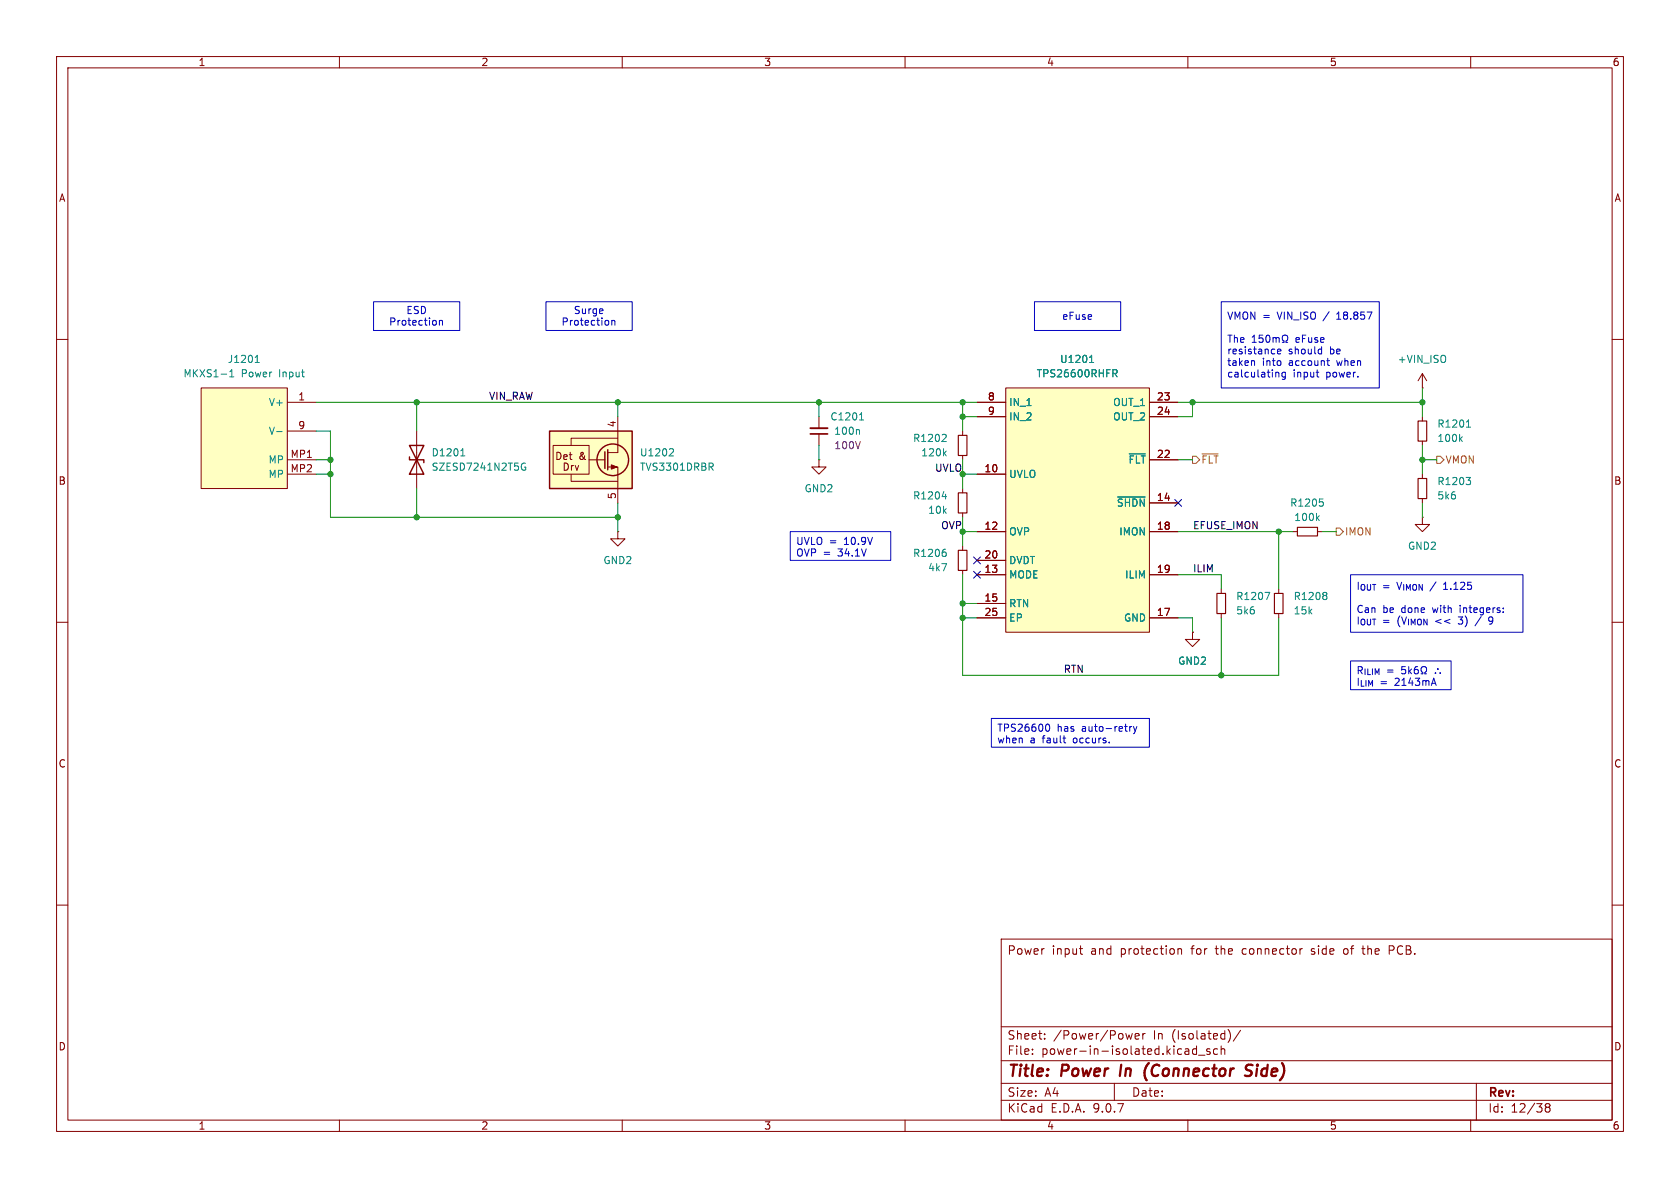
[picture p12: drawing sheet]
<svg xmlns="http://www.w3.org/2000/svg" width="297mm" height="210mm" viewBox="0 0 297 210" stroke-linecap="round" stroke-linejoin="round" font-family="sans-serif">
<path d="M0 0h297v210h-297z" fill="#fff" stroke="#fff" stroke-width=".18"/>
<g fill="none" stroke="#840000" stroke-width=".18">
<path d="M10 10h277v190h-277zM12 12h273v186h-273zM60 10v2M110 10v2M160 10v2M210 10v2M260 10v2M10 60h2M144.8 73.7v2M144.8 76.7v2M170.2 76.2v.8M285 60h2"/>
<path d="M144.8 81.3v1.3h1.2l-1.2 1.2-1.3-1.2h1.3M144.8 81.3h.1M170.2 80.5v.8M251.5 91.4v1.3h1.2l-1.2 1.3-1.3-1.3h1.3M251.5 91.4h.1M10 110h2M285 110h2M10 160h2M177 166h108v32h-108zM190.8 167.7h.6M191.1 168.6l.3 .1M208.2 167.8l.3-.1 .3 .1 .1 .9"/>
<path d="M208.2 167.7v1M230.2 167.7l-.2 .1M231.8 168.6l.2 .1M231.9 167.8v.3M237.8 167.7l-.3 .3v.4l.3 .3M240.7 167.7h.6M241 167.2v1.3l.3 .2M245.6 168h.6M246.2 167.2h-.6v1.5M285 160h2M60 198v2M110 198v2"/>
<path d="M160 198v2M177 194.5h108M177 191.5h108M177 187.5h108M177 181.5h108M182.5 186.3v.1M182.5 185.5v.1M184.7 183.6v.1M184.7 182.8v.1M197 191.5v3M200.2 182.7l-.3 1M200.7 183.2l.7-.1-.1-.3-.4-.1-.2 .2v.7h.6"/>
<path d="M202 182.7v1M202.5 182.7l-.3 .1-.2 .2M210 198v2M211.5 184.9v1.5M211.5 185.5l-.4-.1-.3 .3v.4l.2 .2h.5M211.9 186.5h1.1M213.9 185.5l-.4-.1-.2 .2 .1 .2 .5 .2v.3h-.6M215.2 185.5l-.4-.1-.3 .3v.4l.2 .2h.5M215.9 185.5l.2-.1 .4 .1v.9M215.9 184.9v1.5M217.3 182.3l.2 .7-.2 1M219.3 182.1l-1.3 2"/>
<path d="M260 198v2M261 191.5v6.5M273.5 195.7l-.3-.2 .3-.4 .4 .1 .1 .2-.3 .3M273.5 195.7l-.3 .3v.5l.3 .1 .4-.1 .1-.2v-.4l-.3-.2M273.5 195.7h.2"/>
</g>
<path d="M198.2 188.2l-.2 2M203.1 187.9a2.35 2.35 0 0 0-.4 3.1M221.4 188.3a.85 .85 0 0 0-1 .1 .45 .45 0 0 0 .2 .8l.3 .1a.49 .49 0 0 1 .4 .5 .49 .49 0 0 1-.5 .4l-.7-.1" fill="none" stroke="#840000" stroke-width=".4"/>
<path d="M169.4 77h1.5v3.5h-1.5z" fill="none" stroke="#840000" stroke-width=".2"/>
<path d="M151.8 75.9l.1 .2v.7M151.9 74.2h.8M152.1 73.3l.2-.3v1.2M167 76.8l.3 .2-.1 .3-.7 .7h.8M167.3 79.7l-.5 .5M166.9 80.1l.4 .5" fill="none" stroke="#008484" stroke-width=".18"/>
<path d="M143.3 76.7h3" fill="none" stroke="#840000" stroke-width=".3"/>
<path d="M143.3 75.7h3" fill="none" stroke="#840000" stroke-width=".33"/>
<path d="M97.2 76.2h14.6v10.2h-14.6z" fill="#ffffc2"/>
<g fill="none" stroke="#840000" stroke-width=".18">
<path d="M73.7 76.2v10.2M97.8 78.7h6.3v5.1h-6.3zM109.2 77.5h-8.2v1.2M109.2 73.7v6.3h-1.8M251.5 68.6h.1M251.5 66v2.6M251.5 73.7v.7M251.5 78v.7M251.5 66l-.8 1.3M251.5 66l.7 1.3M101 83.8v1.3h8.2M104.1 81.3h2.8"/>
<path d="M107.4 82.6h1.8v6.3M109.2 94v1.3h1.3l-1.3 1.2-1.3-1.2h1.3M109.2 94h.1M170.2 86.4v.7M170.2 90.7v.7M170.2 96.5v.8M228.6 94h.8M232.9 94h.8M251.5 83.8v.8M251.5 88.1v.8M170.2 100.8v.8M215.9 104.1v.8"/>
<path d="M215.9 108.5v.7M226.1 104.1v.8M226.1 108.5v.7"/>
</g>
<g fill="none" stroke="#840000" stroke-width=".25">
<path d="M72.4 78.7h2.5l-2.5 5.1h2.5zM97.2 76.2h14.6v10.2h-14.6zM106.9 79.9v2.9M107.4 79.5v3.6M72.4 80.8v.5h2.5v.5"/>
<circle cx="108.3" cy="81.3" r="2.79"/>
</g>
<path d="M108.1 82.2l1 .4-1 .3z" fill="#840000" stroke="#840000" stroke-width=".18"/>
<g fill="none" stroke="#008484" stroke-width=".18">
<path d="M81.6 79.6l.2-.3v1.3M118.5 79.3l.4 .1 .2 .3-.8 .9h.8M255.5 63v.9M258.2 77.6l.3 .4M258.5 77.2l-.5 .5M259.3 75.5h.7M259.4 74.5l.2-.3v1.3M81.5 80.6h.7M92.7 82.6h.2v.5h-.5l-.2-.3M92.9 81.9h-.5l-.2 .3M125.7 82.5l.4 .6M126 81.9l.1 .2-.1 .4"/>
<path d="M166.6 87.8h.7M166.9 97.1h.3M167 97.6l.3 .2v.3l-.3 .3M167.2 87.4v.8M232.9 91.5l.3 .5M233.2 91.2l-.5 .5M233.3 88.2h.6M233.7 88.7l.3 .2v.3l-.3 .3M259.2 84.4h.8l-.4 .5M259.7 84.9l.3 .2v.3l-.3 .3M223.6 104.7h.9l-.6 1.3M234.3 104.7l.3 .3-.3 .3 .3 .2v.2l-.3 .3"/>
</g>
<path d="M250.7 74.4h1.5v3.6h-1.5zM169.4 97.3h1.5v3.5h-1.5zM169.4 87.1h1.5v3.6h-1.5zM229.4 93.2h3.5v1.5h-3.5zM250.7 84.6h1.5v3.5h-1.5zM215.1 104.9h1.6v3.6h-1.6zM225.3 104.9h1.5v3.6h-1.5z" fill="none" stroke="#840000" stroke-width=".2"/>
<path d="M177.8 68.6h25.4v43.2h-25.4z" fill="#ffffc2"/>
<g fill="none" stroke="#840000" stroke-width=".18">
<path d="M172.7 71.1h5.1M172.7 73.7h5.1M177.8 68.6h25.4v43.2h-25.4zM203.2 71.1h5.1M203.2 73.7h5.1M172.7 83.8h5.1M172.7 94h5.1M172.7 99.1h5.1M203.2 94h5.1M203.2 81.3h5.1M203.2 88.9h5.1M172.7 101.6h5.1"/>
<path d="M172.7 106.7h5.1M172.7 109.2h5.1M203.2 101.6h5.1M203.2 109.2h5.1M210.8 111.8v1.2h1.3l-1.3 1.3-1.3-1.3h1.3M210.8 111.8h.1"/>
</g>
<path d="M192.6 64.1h.7M192.7 63.1l.3-.3v1.3M196.8 65.3h.4l.3 .3-.1 .4h-.6M197.1 66l.4 .6M197.6 87.9h4.9M199.6 80.2h2.9" fill="none" stroke="#008484" stroke-width=".18"/>
<path d="M35.6 68.6h15.2v17.8h-15.2z" fill="#ffffc2"/>
<g fill="none" stroke="#840000" stroke-width=".18">
<path d="M35.6 68.6h15.2v17.8h-15.2zM50.8 71.1h5.1M50.8 76.2h5.1M172.7 71.1h5.1M172.7 73.7h5.1M203.2 71.1h5.1M203.2 73.7h5.1M50.8 81.3h5.1M50.8 83.8h5.1M172.7 83.8h5.1M172.7 94h5.1M172.7 99.1h5.1"/>
<path d="M203.2 81.3h5.1M203.2 94h5.1M203.2 88.9h5.1M172.7 101.6h5.1M172.7 106.7h5.1M172.7 109.2h5.1M203.2 101.6h5.1M203.2 109.2h5.1M210.8 111.8h.1"/>
</g>
<path d="M40.6 66.6h.7M40.6 65.7l.4-.4v1.3M45.1 64.1h.7M45.2 63.1l.3-.3v1.3M48.9 76.3h1M192.6 64.1h.7M192.7 63.1l.3-.3v1.3M196.8 65.3h.4l.3 .3-.1 .4h-.6M197.1 66l.4 .6M197.6 87.9h4.9M199.6 80.2h2.9" fill="none" stroke="#008484" stroke-width=".18"/>
<path d="M210.8 80.6h.7l.6 .7-.6 .6h-.7zM212.5 80.2h2.8M236.2 93.3h.7l.6 .7-.6 .6h-.7zM254 80.6h.6l.7 .7-.7 .6h-.6z" fill="none" stroke="#848400" stroke-width=".18"/>
<g fill="none" stroke="#008400" stroke-width=".18">
<path d="M55.9 71.1h116.8M55.9 76.2h2.5v15.2h50.8M73.7 71.1v5.1M109.2 71.1v2.6M144.8 71.1v2.6M144.8 78.7v2.6M170.2 71.1v5.1M170.2 73.7h2.5M208.3 71.1h43.2M210.8 71.1v2.6h-2.5M251.5 68.6v5.1M251.5 78.7v5.1"/>
<path d="M55.9 83.8h2.5M55.9 81.3h2.5M73.7 86.4v5M109.2 88.9v5.1M170.2 94h2.5M170.2 81.3v5.1M170.2 91.4v5.1M170.2 83.8h2.5M208.3 94h20.3M208.3 81.3h2.5M226.1 94v10.1M233.7 94h2.5"/>
<path d="M251.5 88.9v2.5M251.5 81.3h2.5M170.2 101.6v17.8h55.9v-10.2M170.2 106.7h2.5M170.2 109.2h2.5M208.3 101.6h7.6v2.5M208.3 109.2h2.5v2.6M215.9 109.2v10.2"/>
</g>
<path d="M172.1 98.5l1.2 1.2M173.3 98.5l-1.2 1.2M207.7 88.3l1.2 1.2M208.9 88.3l-1.2 1.2M172.1 101l1.2 1.2M173.3 101l-1.2 1.2" fill="none" stroke="#000084" stroke-width=".18"/>
<g fill="none" stroke="#0000c2" stroke-width=".18">
<path d="M66 53.3h15.3v5.1h-15.3zM77.7 56.8l.2-.2 .3 .1v.8M77.7 56.6v.9M96.5 53.3h15.3v5.1h-15.3zM108.2 56.6v.9M108.2 56.8l.1-.2 .3 .1 .1 .8M182.9 53.3h15.2v5.1h-15.2zM215.9 53.3h27.9v15.3h-27.9zM221.4 59.6l.3-.4v1.3M223.2 59.2h-.6v.7l.2-.2 .4 .1 .1 .2-.1 .4-.1 .1-.5-.1M223.9 59.4l.2-.2a.68 .68 0 0 1 .4 .7 .68 .68 0 0 1-.4 .6l-.2-.1-.1-.4zM225.1 59.7v.8"/>
<path d="M225.1 59.8l.3-.1 .2 .2M225.6 59.9l.2-.2h.3v.8M225.6 59.9v.6M236.3 56.4h.7M236.4 55.5h-.1M221.4 60.5h.7M221.6 63.8l.2 .1v.7M225.7 65.8l.4 .2v.7M225.8 62.1l.6-.1v-.2l-.4-.1-.2 .2 .1 .6h.5M226.7 60.5h.3v-.2a.54 .54 0 0 1-.3-.8 .54 .54 0 0 1 .8-.2 .58 .58 0 0 1-.1 1v.2h.3M227.2 65.9l-.3-.1-.3 .2 .1 .6h.5M227.2 65.8v1l-.2 .3-.3-.1"/>
<path d="M232.7 65.8h.5M232.9 66.6l.3 .1M233.3 61.7l.3 .1M233.6 62.5l-.3 .1M233.6 61.3v1.3M234.6 63.8h.4M234.7 64.4l.3 .2M139.7 94h17.8v5.1h-17.8zM238.8 116.8h17.7v5.1h-17.7zM238.8 101.6h30.4v10.2h-30.4zM248.4 117.8h-.6v.6l.2-.1 .4 .1 .1 .2-.1 .4-.1 .1-.5-.1M249.1 117.8v1.3"/>
<path d="M249.2 118.6l.3 .5M249.5 118.3l-.4 .5M250.6 117.8l-.3 .1a.86 .86 0 0 0 0 1.2l.4-.1v-.4l-.2-.3h-.2l-.3 .3M251.2 119.1h.3v-.2a.54 .54 0 0 1-.2-.8 .54 .54 0 0 1 .7-.2 .58 .58 0 0 1-.1 1v.2h.3M253.5 119.9l.4 1.3M261.9 109l-1.1 1.6M263.2 109.3v.4l.5 .1M263.3 110.3h.2M265.8 108.2v.1M265.8 107.5v.1M175.3 127h27.9v5.1h-27.9zM185 128.1l.1-.1a.68 .68 0 0 1 .5 .6 .68 .68 0 0 1-.5 .7l-.1-.1"/>
<path d="M187.9 130.5h.5M188.3 131.3h.1M199.7 128.4v.9M200.1 128.4l-.4 .3M200.4 128.4l.3 .9M200.7 129.3l-.3 .4M201 128.4l-.3 .9"/>
</g>
<g fill="#008400" stroke="#008400" stroke-width=".18">
<circle cx="251.5" cy="71.1" r=".46"/>
<circle cx="251.5" cy="81.3" r=".46"/>
<circle cx="226.1" cy="94" r=".46"/>
<circle cx="215.9" cy="119.4" r=".46"/>
<circle cx="170.2" cy="71.1" r=".46"/>
<circle cx="170.2" cy="73.7" r=".46"/>
<circle cx="170.2" cy="83.8" r=".46"/>
<circle cx="170.2" cy="109.2" r=".46"/>
<circle cx="170.2" cy="94" r=".46"/>
<circle cx="170.2" cy="106.7" r=".46"/>
<circle cx="144.8" cy="71.1" r=".46"/>
<circle cx="210.8" cy="71.1" r=".46"/>
<circle cx="73.7" cy="71.1" r=".46"/>
<circle cx="73.7" cy="91.4" r=".46"/>
<circle cx="58.4" cy="83.8" r=".46"/>
<circle cx="58.4" cy="81.3" r=".46"/>
<circle cx="109.2" cy="71.1" r=".46"/>
<circle cx="109.2" cy="91.4" r=".46"/>
</g>
<g font-size="2.8" fill="#840000">
<text x="178" y="190.9">Title:</text>
<text x="187.7" y="190.9">Power</text>
<text x="198.8" y="190.9">In</text>
<text x="203.9" y="190.9">(Connector</text>
<text x="222.6" y="190.9">Side)</text>
</g>
<g font-size="2.1" fill="#840000">
<text x="178" y="169">Power</text>
<text x="185.9" y="169">input</text>
<text x="192.9" y="169">and</text>
<text x="198.3" y="169">protection</text>
<text x="210.9" y="169">for</text>
<text x="215.4" y="169">the</text>
<text x="220.2" y="169">connector</text>
<text x="232.5" y="169">side</text>
<text x="238.4" y="169">of</text>
<text x="241.9" y="169">the</text>
<text x="246.7" y="169">PCB.</text>
<text x="178" y="184">Sheet:</text>
<text x="186.2" y="184">/Power/Power</text>
<text x="204" y="184">In</text>
<text x="207.3" y="184">(Isolated)/</text>
<text x="178" y="186.7">File:</text>
<text x="184.1" y="186.7">power-in-isolated.kicad_sch</text>
<text x="178" y="196.9">KiCad</text>
<text x="178" y="194.1">Size:</text>
<text x="184.7" y="194.1">A4</text>
<text x="185.7" y="196.9">E.D.A.</text>
<text x="193.3" y="196.9">9.0.7</text>
<text x="200" y="194.1">Date:</text>
<text x="263" y="194.3">Rev:</text>
<text x="263" y="196.9">Id:</text>
<text x="267.1" y="196.9">12/38</text>
</g>
<g font-size="1.8" fill="#840000">
<text x="35" y="11.9">1</text>
<text x="85" y="11.9">2</text>
<text x="135" y="11.9">3</text>
<text x="185" y="11.9">4</text>
<text x="235" y="11.9">5</text>
<text x="285" y="11.9">6</text>
<text x="10.3" y="35.9">A</text>
<text x="285.3" y="35.9">A</text>
<text x="52.6" y="70.9">1</text>
<text x="174.6" y="70.9">8</text>
<text x="204.4" y="70.9">23</text>
<text x="52.6" y="75.9">9</text>
<text x="109" y="75.6" transform="rotate(-90 109 75.6)">4</text>
<text x="174.6" y="73.4">9</text>
<text x="204.4" y="73.4">24</text>
<text x="51.3" y="81">MP1</text>
<text x="51.3" y="83.6">MP2</text>
<text x="98.1" y="81.5">Det</text>
<text x="99.4" y="83.4">Drv</text>
<text x="102.3" y="81.5">&amp;</text>
<text x="173.9" y="83.6">10</text>
<text x="204.4" y="81">22</text>
<text x="10.3" y="85.9">B</text>
<text x="109" y="88.3" transform="rotate(-90 109 88.3)">5</text>
<text x="204.4" y="88.6">14</text>
<text x="285.3" y="85.9">B</text>
<text x="173.9" y="93.7">12</text>
<text x="204.4" y="93.7">18</text>
<text x="173.9" y="98.8">20</text>
<text x="173.9" y="101.3">13</text>
<text x="204.4" y="101.3">19</text>
<text x="173.9" y="106.4">15</text>
<text x="173.9" y="109">25</text>
<text x="204.4" y="109">17</text>
<text x="10.3" y="135.9">C</text>
<text x="285.3" y="135.9">C</text>
<text x="10.3" y="185.9">D</text>
<text x="285.3" y="185.9">D</text>
<text x="35" y="199.9">1</text>
<text x="85" y="199.9">2</text>
<text x="135" y="199.9">3</text>
<text x="185" y="199.9">4</text>
<text x="235" y="199.9">5</text>
<text x="285" y="199.9">6</text>
</g>
<g font-size="1.8" fill="#0000c2">
<text x="68.7" y="57.8">Protection</text>
<text x="71.7" y="55.7">ESD</text>
<text x="99.2" y="57.8">Protection</text>
<text x="101.3" y="55.7">Surge</text>
<text x="187.7" y="56.7">eFuse</text>
<text x="216.9" y="56.7">VMON =</text>
<text x="226" y="56.7">VIN_ISO</text>
<text x="234.3" y="56.7">/</text>
<text x="236.8" y="56.7">18.857</text>
<text x="216.9" y="60.8">The</text>
<text x="216.9" y="62.8">resistance</text>
<text x="216.9" y="64.9">taken</text>
<text x="223.2" y="64.9">into</text>
<text x="227.8" y="62.8">should</text>
<text x="228" y="64.9">account</text>
<text x="229.2" y="60.8">eFuse</text>
<text x="235.2" y="62.8">be</text>
<text x="236.6" y="64.9">when</text>
<text x="216.9" y="66.9">calculating</text>
<text x="228.6" y="66.9">input</text>
<text x="234.6" y="66.9">power.</text>
<text x="140.7" y="96.7">UVLO =</text>
<text x="140.7" y="98.7">OVP =</text>
<text x="148.3" y="98.7">34.1V</text>
<text x="149.3" y="96.7">10.9V</text>
<text x="239.7" y="104.5">I_{OUT} V_{IMON} 1.125</text>
<text x="244.4" y="104.5">=</text>
<text x="253.2" y="104.5">/</text>
<text x="239.7" y="108.6">Can</text>
<text x="239.7" y="110.6">I_{OUT} (V_{IMON}</text>
<text x="244.4" y="110.6">=</text>
<text x="244.5" y="108.6">be</text>
<text x="247.9" y="108.6">done</text>
<text x="253.6" y="108.6">with</text>
<text x="254" y="110.6">&lt;&lt;</text>
<text x="258.3" y="110.6">3)</text>
<text x="258.5" y="108.6">integers:</text>
<text x="261.6" y="110.6">/</text>
<text x="264.1" y="110.6">9</text>
<text x="239.7" y="119.5">R_{ILIM}</text>
<text x="245.1" y="119.5">=</text>
<text x="253.9" y="119.5">þÿ&quot;4</text>
<text x="239.7" y="121.6">I_{LIM}</text>
<text x="244" y="121.6">=</text>
<text x="246.7" y="121.6">2143mA</text>
<text x="176.2" y="129.7">TPS26600</text>
<text x="176.2" y="131.7">when</text>
<text x="182.1" y="131.7">a</text>
<text x="184.4" y="131.7">fault</text>
<text x="186.9" y="129.7">has</text>
<text x="190" y="131.7">occurs.</text>
<text x="191.4" y="129.7">auto-retry</text>
</g>
<g font-size="1.8" fill="#008484">
<text x="40.2" y="64.4">J1201</text>
<text x="187.3" y="64.4">U1201</text>
<text x="247" y="64.4">+VIN_ISO</text>
<text x="32.3" y="66.9">MKXS1-1</text>
<text x="42.6" y="66.9">Power</text>
<text x="47.4" y="72">V+</text>
<text x="49.4" y="66.9">Input</text>
<text x="178.3" y="72">IN_1</text>
<text x="183.2" y="66.9">TPS26600RHFR</text>
<text x="196.7" y="72">OUT_1</text>
<text x="47.4" y="77.1">V-</text>
<text x="146.7" y="74.5">C1201</text>
<text x="147.4" y="77.1">100n</text>
<text x="178.3" y="74.5">IN_2</text>
<text x="196.7" y="74.5">OUT_2</text>
<text x="254" y="75.8">R1201</text>
<text x="47.4" y="82.1">MP</text>
<text x="76.2" y="80.9">D1201</text>
<text x="76.2" y="83.4">SZESD7241N2T5G</text>
<text x="113" y="80.9">U1202</text>
<text x="113" y="83.4">TVS3301DRBR</text>
<text x="161.3" y="78.3">R1202</text>
<text x="162.8" y="80.9">120k</text>
<text x="199.4" y="82.1">~{FLT}</text>
<text x="254" y="78.3">100k</text>
<text x="47.4" y="84.7">MP</text>
<text x="142.1" y="87.2">GND2</text>
<text x="161.3" y="88.5">R1204</text>
<text x="178.3" y="84.7">UVLO</text>
<text x="197.3" y="89.8">~{SHDN}</text>
<text x="228" y="89.8">R1205</text>
<text x="254" y="88.5">5k6</text>
<text x="254" y="86">R1203</text>
<text x="164" y="91">10k</text>
<text x="178.3" y="94.8">OVP</text>
<text x="197.8" y="94.8">IMON</text>
<text x="228.7" y="92.3">100k</text>
<text x="106.6" y="99.9">GND2</text>
<text x="161.3" y="98.7">R1206</text>
<text x="164" y="101.2">4k7</text>
<text x="178.3" y="99.9">DVDT</text>
<text x="248.8" y="97.4">GND2</text>
<text x="178.3" y="102.5">MODE</text>
<text x="178.3" y="107.5">RTN</text>
<text x="198.8" y="102.5">ILIM</text>
<text x="218.4" y="106.3">R1207</text>
<text x="228.6" y="106.3">R1208</text>
<text x="178.3" y="110.1">EP</text>
<text x="198.6" y="110.1">GND</text>
<text x="218.4" y="108.8">5k6</text>
<text x="228.6" y="108.8">15k</text>
<text x="208.2" y="117.7">GND2</text>
</g>
<g font-size="1.8">
<text x="86.4" y="70.8">VIN_RAW</text>
<text x="165.2" y="83.5">UVLO</text>
<text x="166.3" y="93.6">OVP</text>
<text x="210.8" y="93.6">EFUSE_IMON</text>
<text x="210.8" y="101.3">ILIM</text>
<text x="188" y="119">RTN</text>
</g>
<text font-size="1.8" fill="#840084" x="147.4" y="79.6">100V</text>
<g font-size="1.8" fill="#848400">
<text x="212.3" y="82.1">~{FLT}</text>
<text x="255.5" y="82.1">VMON</text>
<text x="237.7" y="94.8">IMON</text>
</g>
</svg>
